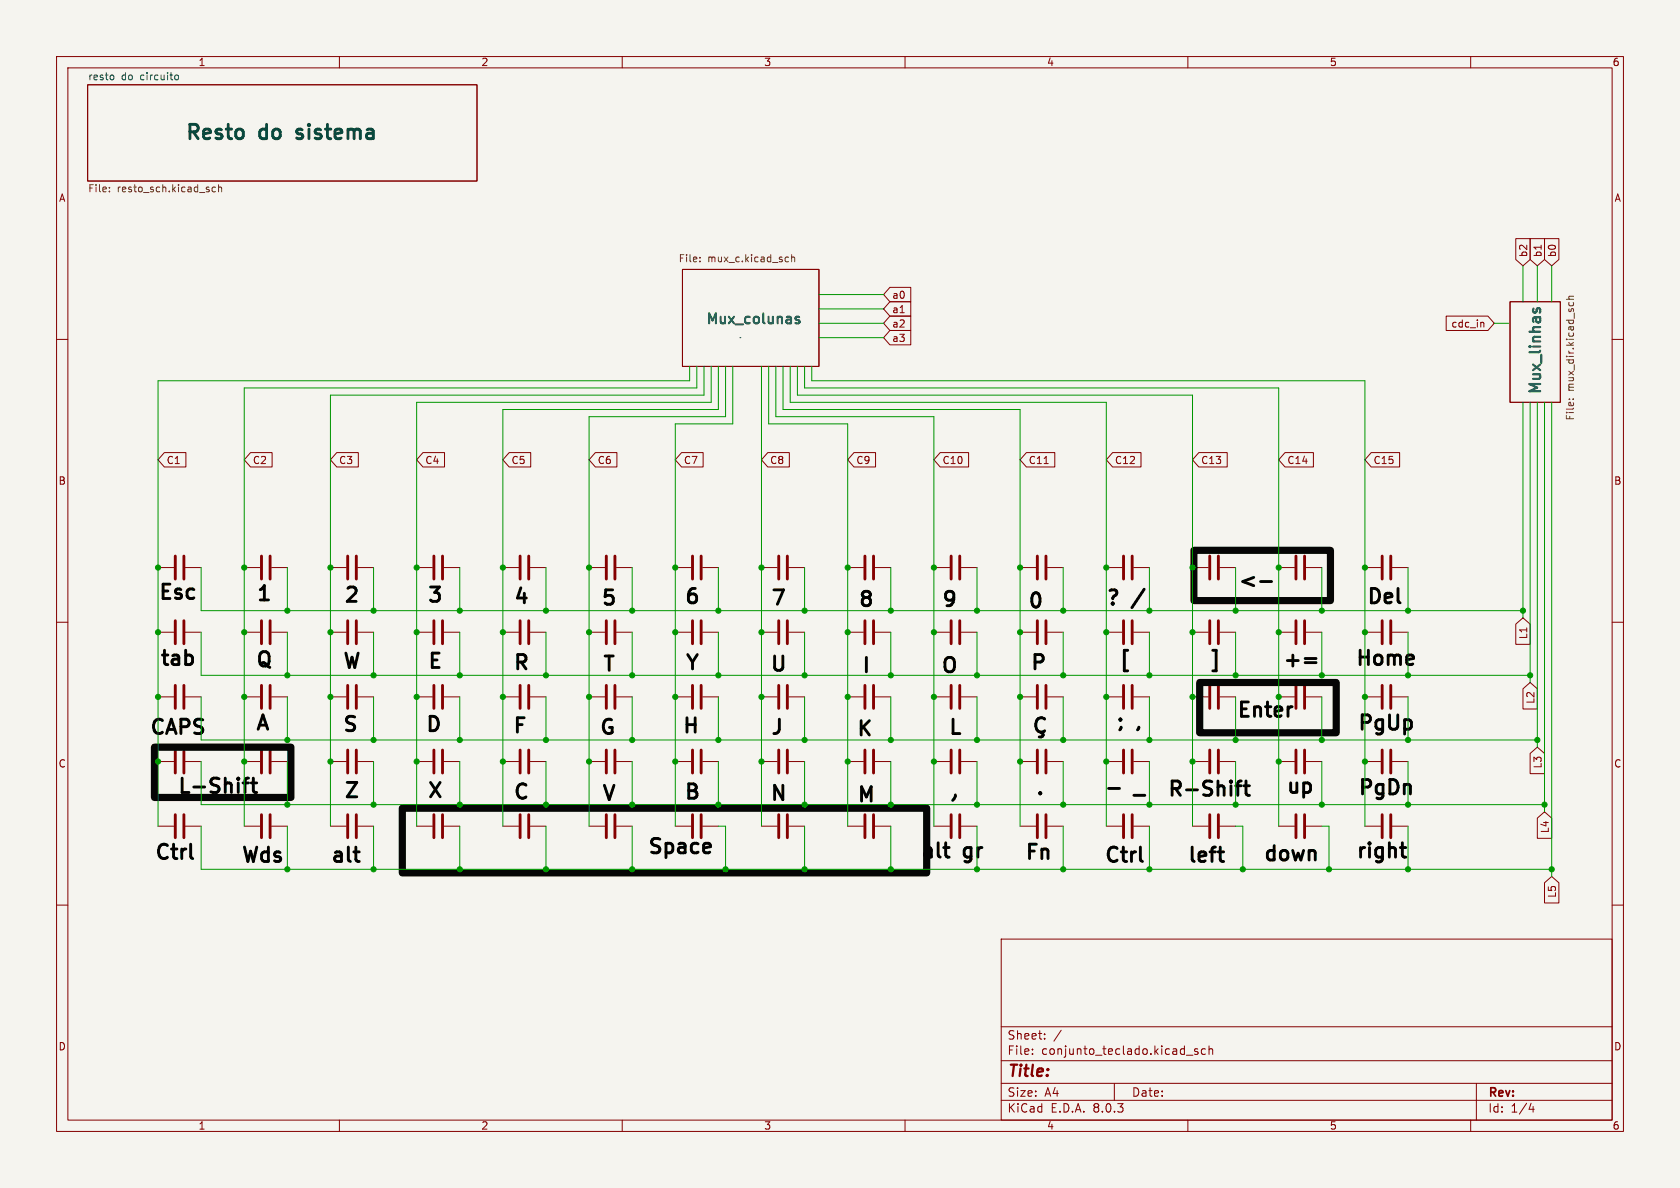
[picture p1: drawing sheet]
<svg xmlns="http://www.w3.org/2000/svg" width="297mm" height="210mm" viewBox="0 0 297 210" stroke-linecap="round" stroke-linejoin="round" font-family="sans-serif">
<path d="M0 0h297v210h-297z" fill="#f5f4ef" stroke="#f5f4ef" stroke-width=".18"/>
<g fill="none" stroke="#840000" stroke-width=".18">
<path d="M10 10h277v190h-277zM12 12h273v186h-273zM15.5 15h68.8v17h-68.8zM60 10v2M110 10v2M160 10v2M210 10v2M260 10v2M10 60h2M120.6 47.6h24.2v17.2h-24.2zM157.3 55.9h3.7v2.5h-3.7l-1.1-1.2zM157.3 58.4h3.7v2.6h-3.7l-1.1-1.3z"/>
<path d="M157.3 50.8h3.7v2.5h-3.7l-1.1-1.2zM157.3 53.3h3.7v2.6h-3.7l-1.1-1.3zM255.7 55.9h7.3l1.2 1.3-1.2 1.2h-7.3zM262 57l.3 .2v.6M267 53.3h8.8v17.8h-8.8zM268 42.2h2.5v3.7l-1.3 1.1-1.2-1.1zM270.5 42.2h2.5v3.7l-1.2 1.1-1.3-1.1zM273 42.2h2.6v3.7l-1.3 1.1-1.3-1.1zM285 60h2M29.1 80h3.8v2.6h-3.8l-1.2-1.3zM44.3 80h3.8v2.6h-3.8l-1.1-1.3zM59.5 80h3.8v2.6h-3.8l-1.1-1.3z"/>
<path d="M74.8 80h3.8v2.6h-3.8l-1.1-1.3zM90 80h3.8v2.6h-3.8l-1.1-1.3zM105.3 80h3.8v2.6h-3.8l-1.2-1.3zM120.5 80h3.8v2.6h-3.8l-1.1-1.3zM135.7 80h3.8v2.6h-3.8l-1.1-1.3zM151 80h3.8v2.6h-3.8l-1.1-1.3zM166.2 80h5v2.6h-5l-1.1-1.3zM181.5 80h5v2.6h-5l-1.2-1.3zM184.6 82h.7M196.7 80h5v2.6h-5l-1.1-1.3zM211.9 80h5.1v2.6h-5.1l-1.1-1.3zM227.2 80h5v2.6h-5l-1.1-1.3z"/>
<path d="M242.4 80h5v2.6h-5l-1.1-1.3zM10 110h2M27.9 111.8h2.8M27.9 100.3h2.8M32.8 111.8h2.8M32.8 100.3h2.8M43.2 111.8h2.8M43.2 100.3h2.8M48 111.8h2.8M48 100.3h2.8M58.4 111.8h2.8M58.4 100.3h2.8"/>
<path d="M63.2 111.8h2.8M63.2 100.3h2.8M73.7 111.8h2.8M73.7 100.3h2.8M78.5 111.8h2.8M78.5 100.3h2.8M88.9 111.8h2.8M88.9 100.3h2.8M93.7 111.8h2.8M93.7 100.3h2.8M104.1 111.8h2.8M104.1 100.3h2.8"/>
<path d="M109 111.8h2.8M109 100.3h2.8M119.4 111.8h2.8M119.4 100.3h2.8M124.2 111.8h2.8M124.2 100.3h2.8M134.6 111.8h2.8M134.6 100.3h2.8M139.4 111.8h2.8M139.4 100.3h2.8M149.9 111.8h2.8M149.9 100.3h2.8"/>
<path d="M154.7 111.8h2.8M154.7 100.3h2.8M165.1 111.8h2.8M165.1 100.3h2.8M169.9 111.8h2.8M169.9 100.3h2.8M180.3 111.8h2.8M180.3 100.3h2.8M185.2 111.8h2.8M185.2 100.3h2.8M195.6 111.8h2.8M195.6 100.3h2.8"/>
<path d="M200.4 111.8h2.8M200.4 100.3h2.8M210.8 111.8h2.8M210.8 100.3h2.8M215.6 111.8h2.8M215.6 100.3h2.8M226.1 111.8h2.8M226.1 100.3h2.8M230.9 111.8h2.8M230.9 100.3h2.8M241.3 111.8h2.8M241.3 100.3h2.8"/>
<path d="M246.1 111.8h2.8M246.1 100.3h2.8M268 110.3l1.2-1.1 1.3 1.1v3.6h-2.5zM285 110h2M27.9 123.2h2.8M27.9 134.6h2.8M32.8 123.2h2.8M32.8 134.6h2.8M43.2 123.2h2.8M43.2 134.6h2.8M48 123.2h2.8M48 134.6h2.8"/>
<path d="M58.4 123.2h2.8M58.4 134.6h2.8M63.2 123.2h2.8M63.2 134.6h2.8M73.7 123.2h2.8M73.7 134.6h2.8M78.5 123.2h2.8M78.5 134.6h2.8M88.9 123.2h2.8M88.9 134.6h2.8M93.7 123.2h2.8M93.7 134.6h2.8"/>
<path d="M104.1 123.2h2.8M104.1 134.6h2.8M109 123.2h2.8M109 134.6h2.8M119.4 123.2h2.8M119.4 134.6h2.8M124.2 123.2h2.8M124.2 134.6h2.8M134.6 123.2h2.8M134.6 134.6h2.8M139.4 123.2h2.8M139.4 134.6h2.8"/>
<path d="M149.9 123.2h2.8M149.9 134.6h2.8M154.7 123.2h2.8M154.7 134.6h2.8M165.1 123.2h2.8M165.1 134.6h2.8M169.9 123.2h2.8M169.9 134.6h2.8M180.3 123.2h2.8M180.3 134.6h2.8M185.2 123.2h2.8M185.2 134.6h2.8"/>
<path d="M195.6 123.2h2.8M195.6 134.6h2.8M200.4 123.2h2.8M200.4 134.6h2.8M210.8 123.2h2.8M210.8 134.6h2.8M215.6 123.2h2.8M215.6 134.6h2.8M226.1 123.2h2.8M226.1 134.6h2.8M230.9 123.2h2.8M230.9 134.6h2.8"/>
<path d="M241.3 123.2h2.8M241.3 134.6h2.8M246.1 123.2h2.8M246.1 134.6h2.8M269.2 121.8l1.3-1.1 1.3 1.1v3.5h-2.6zM270.5 133.2l1.3-1.1 1.2 1.1v3.6h-2.5zM10 160h2M27.9 146.1h2.8M32.8 146.1h2.8M43.2 146.1h2.8M48 146.1h2.8M58.4 146.1h2.8"/>
<path d="M63.2 146.1h2.8M73.7 146.1h2.8M78.5 146.1h2.8M88.9 146.1h2.8M93.7 146.1h2.8M104.1 146.1h2.8M109 146.1h2.8M119.4 146.1h2.8M124.2 146.1h2.8M134.6 146.1h2.8M139.4 146.1h2.8M149.9 146.1h2.8"/>
<path d="M154.7 146.1h2.8M165.1 146.1h2.8M169.9 146.1h2.8M180.3 146.1h2.8M185.2 146.1h2.8M195.6 146.1h2.8M200.4 146.1h2.8M210.8 146.1h2.8M215.6 146.1h2.8M226.1 146.1h2.8M230.9 146.1h2.8M241.3 146.1h2.8"/>
<path d="M246.1 146.1h2.8M271.8 144.6l1.2-1.1 1.3 1.1v3.6h-2.5zM273 156.1l1.3-1.2 1.3 1.2v3.5h-2.6zM285 160h2M177 166h108v32h-108zM60 198v2M110 198v2M160 198v2M177 194.5h108M177 191.5h108M177 187.5h108M177 181.5h108"/>
<path d="M182.5 186.3v.1M182.5 185.5v.1M184.7 183.6v.1M184.7 182.8v.1M187.6 182.1l-1.3 2M197 191.5v3M209.7 186.5h1.2M210 198v2M211.7 185.5l-.3-.1-.2 .2v.2l.5 .2v.3h-.5M213.1 185.5l-.4-.1-.3 .3v.4l.1 .2h.6M213.7 185.5l.3-.1 .3 .1 .1 .9M213.7 184.9v1.5"/>
<path d="M260 198v2M261 191.5v6.5M270.7 195l-.4 1.1h.9M271 195.6v1"/>
</g>
<path d="M271.1 54.6l-.1 .4M271.7 55v-.4l.3-.1 .3 .2v.4" fill="none" stroke="#006464" stroke-width=".38"/>
<g fill="none" stroke="#725600" stroke-width=".18">
<path d="M19.3 33.8v.1M19.3 33.1v.1M38.1 33.1h-.4l-.2 .2 .1 .6h.5M38.6 33.2l.2-.1h.3l.1 .8M38.6 32.6v1.3M123.7 46.2v.1M123.7 45.5v.1M139 45.4l.4 .1M139.4 46.2l-.4 .1M139.9 45.6l.2-.2 .3 .1 .1 .8M139.9 45v1.3M276.9 52.9h1.3"/>
<path d="M277.4 53.5l-.1 .3 .3 .3M278.1 53.5l.1 .3-.3 .3M278.2 52.4h-.8l-.1 .3 .2 .2M277.4 70.6h.1M278.1 70.6h.1"/>
</g>
<path d="M19.9 13.3l.2 .2v.4l-.2 .2M31 13.3h.3l.3 .2-.2 .6h-.4" fill="none" stroke="#006464" stroke-width=".18"/>
<path d="M141.1 56.6l.3 .2-.3 .4M141.1 56l.2 .1" fill="none" stroke="#006464" stroke-width=".36"/>
<g fill="none" stroke="#840000" stroke-width=".51">
<path d="M31 98.3v4.1M32.5 98.3v4.1M46.2 98.3v4.1M47.8 98.3v4.1M61.5 98.3v4.1M63 98.3v4.1M76.7 98.3v4.1M78.2 98.3v4.1M91.9 98.3v4.1M93.5 98.3v4.1M107.2 98.3v4.1M108.7 98.3v4.1"/>
<path d="M122.4 98.3v4.1M124 98.3v4.1M137.7 98.3v4.1M139.2 98.3v4.1M152.9 98.3v4.1M154.4 98.3v4.1M168.1 98.3v4.1M169.7 98.3v4.1M183.4 98.3v4.1M184.9 98.3v4.1M198.6 98.3v4.1M200.2 98.3v4.1"/>
<path d="M213.9 98.3v4.1M215.4 98.3v4.1M229.1 98.3v4.1M230.6 98.3v4.1M244.3 98.3v4.1M245.9 98.3v4.1M31 109.7v4.1M32.5 109.7v4.1M46.2 109.7v4.1M47.8 109.7v4.1M61.5 109.7v4.1M63 109.7v4.1"/>
<path d="M76.7 109.7v4.1M78.2 109.7v4.1M91.9 109.7v4.1M93.5 109.7v4.1M107.2 109.7v4.1M108.7 109.7v4.1M122.4 109.7v4.1M124 109.7v4.1M137.7 109.7v4.1M139.2 109.7v4.1M152.9 109.7v4.1M154.4 109.7v4.1"/>
<path d="M168.1 109.7v4.1M169.7 109.7v4.1M183.4 109.7v4.1M184.9 109.7v4.1M198.6 109.7v4.1M200.2 109.7v4.1M213.9 109.7v4.1M215.4 109.7v4.1M229.1 109.7v4.1M230.6 109.7v4.1M244.3 109.7v4.1M245.9 109.7v4.1"/>
<path d="M31 121.2v4M31 132.6v4.1M32.5 121.2v4M32.5 132.6v4.1M46.2 121.2v4M46.2 132.6v4.1M47.8 121.2v4M47.8 132.6v4.1M61.5 121.2v4M61.5 132.6v4.1M63 121.2v4M63 132.6v4.1"/>
<path d="M76.7 121.2v4M76.7 132.6v4.1M78.2 121.2v4M78.2 132.6v4.1M91.9 121.2v4M91.9 132.6v4.1M93.5 121.2v4M93.5 132.6v4.1M107.2 121.2v4M107.2 132.6v4.1M108.7 121.2v4M108.7 132.6v4.1"/>
<path d="M122.4 121.2v4M122.4 132.6v4.1M124 121.2v4M124 132.6v4.1M137.7 121.2v4M137.7 132.6v4.1M139.2 121.2v4M139.2 132.6v4.1M152.9 121.2v4M152.9 132.6v4.1M154.4 121.2v4M154.4 132.6v4.1"/>
<path d="M168.1 121.2v4M168.1 132.6v4.1M169.7 121.2v4M169.7 132.6v4.1M183.4 121.2v4M183.4 132.6v4.1M184.9 121.2v4M184.9 132.6v4.1M198.6 121.2v4M198.6 132.6v4.1M200.2 121.2v4M200.2 132.6v4.1"/>
<path d="M213.9 121.2v4M213.9 132.6v4.1M215.4 121.2v4M215.4 132.6v4.1M229.1 121.2v4M229.1 132.6v4.1M230.6 121.2v4M230.6 132.6v4.1M244.3 121.2v4M244.3 132.6v4.1M245.9 121.2v4M245.9 132.6v4.1"/>
<path d="M31 144v4.1M32.5 144v4.1M46.2 144v4.1M47.8 144v4.1M61.5 144v4.1M63 144v4.1M76.7 144v4.1M78.2 144v4.1M91.9 144v4.1M93.5 144v4.1M107.2 144v4.1M108.7 144v4.1"/>
<path d="M122.4 144v4.1M124 144v4.1M137.7 144v4.1M139.2 144v4.1M152.9 144v4.1M154.4 144v4.1M168.1 144v4.1M169.7 144v4.1M183.4 144v4.1M184.9 144v4.1M198.6 144v4.1M200.2 144v4.1"/>
<path d="M213.9 144v4.1M215.4 144v4.1M229.1 144v4.1M230.6 144v4.1M244.3 144v4.1M245.9 144v4.1"/>
</g>
<g fill="none" stroke="#000" stroke-width=".51">
<path d="M222.9 102.8h1.9M230.7 116.4h2M230.7 117.1h2M43 138.4h.9M43.9 137.6l-.5 .1-.1 .2M44.4 138.4h1M44.8 137.6v2.1l.1 .3 .5 .1M184.1 129.5l.3 .4-.1 .2-.6 .2M184.7 127.1a.95 .95 0 0 0-1.1-.1 .95 .95 0 0 0-.5 1 1.08 1.08 0 0 0 .3 1.1 1.08 1.08 0 0 0 1.2 .2l.1-.1M196 139.4h1.9M218.5 138.9h.9M219.4 138.1l-.5 .1-.1 .2"/>
<path d="M219.9 138.9h1M220.3 138.1v2.1l.1 .3 .5 .1M62.5 150.6h1M63.3 152.3h.2M166.8 149.8h1M167.6 151.5h.2M215.4 150.6h.9M216.1 152.3h.2M247.6 149.8h.9M248.3 151.5h.2"/>
</g>
<path d="M211.1 97.3h24.1v8.9h-24.1zM27.3 132.1h24.1v8.9h-24.1zM212.1 120.7h24.1v8.8h-24.1zM71.1 142.9h92.7v11.4h-92.7z" fill="none" stroke="#050505" stroke-width="1.3"/>
<path d="M130.8 59.7h.1" fill="none" stroke="#0000c2" stroke-width=".18"/>
<g fill="none" stroke="#009600" stroke-width=".18">
<path d="M144.8 57.2h11.4M144.8 54.6h11.4M144.8 59.7h11.4M144.8 52.1h11.4M264.2 57.2h2.5M269.2 47v6.3M271.8 47v6.3M274.3 47v6.3M121.9 64.8v2.5h-94v78.8M123.2 64.8v3.8h-80v77.5M124.5 64.8v5.1h-66.1v76.2M125.7 64.8v6.3h-52v75"/>
<path d="M127 64.8v7.6h-38.1v73.7M128.3 64.8v8.9h-24.2v72.4M129.5 64.8v10.1h-10.1v71.2M134.6 64.8v81.3M135.9 64.8v10.1h14v71.2M137.2 64.8v8.9h27.9v72.4M138.4 64.8v7.6h41.9v73.7M139.7 64.8v6.3h55.9v75M141 64.8v5.1h69.8v76.2M142.2 64.8v3.8h83.9v77.5M143.5 64.8v2.5h97.8v78.8M269.2 71.1v38.1"/>
<path d="M270.5 71.1v49.6M271.8 71.1v61M273 71.1v72.4M274.3 71.1v83.8M35.6 100.3v7.7h233.6M35.6 111.8v7.6h234.9M50.8 100.3v7.7M50.8 111.8v7.6M66 100.3v7.7M66 111.8v7.6M81.3 100.3v7.7M81.3 111.8v7.6"/>
<path d="M96.5 100.3v7.7M96.5 111.8v7.6M111.8 100.3v7.7M111.8 111.8v7.6M127 100.3v7.7M127 111.8v7.6M142.2 100.3v7.7M142.2 111.8v7.6M157.5 100.3v7.7M157.5 111.8v7.6M172.7 100.3v7.7M172.7 111.8v7.6"/>
<path d="M188 100.3v7.7M188 111.8v7.6M203.2 100.3v7.7M203.2 111.8v7.6M218.4 100.3v7.7M218.4 111.8v7.6M233.7 100.3v7.7M233.7 111.8v7.6M248.9 100.3v7.7M248.9 111.8v7.6M35.6 123.2v7.6h236.2M35.6 134.6v7.6h237.4"/>
<path d="M50.8 123.2v7.6M50.8 134.6v7.6M66 123.2v7.6M66 134.6v7.6M81.3 123.2v7.6M81.3 134.6v7.6M96.5 123.2v7.6M96.5 134.6v7.6M111.8 123.2v7.6M111.8 134.6v7.6M127 123.2v7.6M127 134.6v7.6"/>
<path d="M142.2 123.2v7.6M142.2 134.6v7.6M157.5 123.2v7.6M157.5 134.6v7.6M172.7 123.2v7.6M172.7 134.6v7.6M188 123.2v7.6M188 134.6v7.6M203.2 123.2v7.6M203.2 134.6v7.6M218.4 123.2v7.6M218.4 134.6v7.6"/>
<path d="M233.7 123.2v7.6M233.7 134.6v7.6M248.9 123.2v7.6M248.9 134.6v7.6M35.6 146.1v7.6h238.7M50.8 146.1v7.6M66 146.1v7.6M81.3 146.1v7.6M96.5 146.1v7.6M111.8 146.1v7.6M127 146.1h1.3v7.6M142.2 146.1v7.6"/>
<path d="M157.5 146.1v7.6M172.7 146.1v7.6M188 146.1v7.6M203.2 146.1v7.6M218.4 146.1h1.3v7.6M233.7 146.1h1.2v7.6M248.9 146.1v7.6"/>
</g>
<g fill="#009600" stroke="#009600" stroke-width=".18">
<circle cx="58.4" cy="100.3" r=".46"/>
<circle cx="58.4" cy="111.8" r=".46"/>
<circle cx="50.8" cy="108" r=".46"/>
<circle cx="27.9" cy="123.2" r=".46"/>
<circle cx="27.9" cy="111.8" r=".46"/>
<circle cx="43.2" cy="111.8" r=".46"/>
<circle cx="66" cy="108" r=".46"/>
<circle cx="81.3" cy="108" r=".46"/>
<circle cx="27.9" cy="100.3" r=".46"/>
<circle cx="73.7" cy="100.3" r=".46"/>
<circle cx="43.2" cy="100.3" r=".46"/>
<circle cx="73.7" cy="111.8" r=".46"/>
<circle cx="88.9" cy="123.2" r=".46"/>
<circle cx="81.3" cy="119.4" r=".46"/>
<circle cx="73.7" cy="123.2" r=".46"/>
<circle cx="88.9" cy="111.8" r=".46"/>
<circle cx="96.5" cy="119.4" r=".46"/>
<circle cx="66" cy="119.4" r=".46"/>
<circle cx="50.8" cy="130.8" r=".46"/>
<circle cx="58.4" cy="134.6" r=".46"/>
<circle cx="43.2" cy="123.2" r=".46"/>
<circle cx="50.8" cy="119.4" r=".46"/>
<circle cx="50.8" cy="142.2" r=".46"/>
<circle cx="50.8" cy="153.7" r=".46"/>
<circle cx="43.2" cy="134.6" r=".46"/>
<circle cx="27.9" cy="134.6" r=".46"/>
<circle cx="58.4" cy="123.2" r=".46"/>
<circle cx="88.9" cy="100.3" r=".46"/>
<circle cx="96.5" cy="108" r=".46"/>
<circle cx="104.1" cy="111.8" r=".46"/>
<circle cx="104.1" cy="123.2" r=".46"/>
<circle cx="96.5" cy="130.8" r=".46"/>
<circle cx="104.1" cy="100.3" r=".46"/>
<circle cx="233.7" cy="130.8" r=".46"/>
<circle cx="241.3" cy="134.6" r=".46"/>
<circle cx="233.7" cy="142.2" r=".46"/>
<circle cx="271.8" cy="130.8" r=".46"/>
<circle cx="273" cy="142.2" r=".46"/>
<circle cx="248.9" cy="153.7" r=".46"/>
<circle cx="274.3" cy="153.7" r=".46"/>
<circle cx="157.5" cy="142.2" r=".46"/>
<circle cx="165.1" cy="134.6" r=".46"/>
<circle cx="157.5" cy="153.7" r=".46"/>
<circle cx="157.5" cy="130.8" r=".46"/>
<circle cx="165.1" cy="123.2" r=".46"/>
<circle cx="157.5" cy="119.4" r=".46"/>
<circle cx="233.7" cy="119.4" r=".46"/>
<circle cx="241.3" cy="123.2" r=".46"/>
<circle cx="248.9" cy="119.4" r=".46"/>
<circle cx="248.9" cy="108" r=".46"/>
<circle cx="210.8" cy="100.3" r=".46"/>
<circle cx="226.1" cy="100.3" r=".46"/>
<circle cx="218.4" cy="108" r=".46"/>
<circle cx="203.2" cy="108" r=".46"/>
<circle cx="210.8" cy="111.8" r=".46"/>
<circle cx="226.1" cy="111.8" r=".46"/>
<circle cx="269.2" cy="108" r=".46"/>
<circle cx="270.5" cy="119.4" r=".46"/>
<circle cx="203.2" cy="119.4" r=".46"/>
<circle cx="195.6" cy="123.2" r=".46"/>
<circle cx="180.3" cy="111.8" r=".46"/>
<circle cx="180.3" cy="123.2" r=".46"/>
<circle cx="172.7" cy="119.4" r=".46"/>
<circle cx="188" cy="119.4" r=".46"/>
<circle cx="195.6" cy="100.3" r=".46"/>
<circle cx="195.6" cy="111.8" r=".46"/>
<circle cx="226.1" cy="134.6" r=".46"/>
<circle cx="218.4" cy="130.8" r=".46"/>
<circle cx="210.8" cy="134.6" r=".46"/>
<circle cx="234.9" cy="153.7" r=".46"/>
<circle cx="219.7" cy="153.7" r=".46"/>
<circle cx="210.8" cy="123.2" r=".46"/>
<circle cx="203.2" cy="153.7" r=".46"/>
<circle cx="218.4" cy="142.2" r=".46"/>
<circle cx="218.4" cy="119.4" r=".46"/>
<circle cx="226.1" cy="123.2" r=".46"/>
<circle cx="195.6" cy="134.6" r=".46"/>
<circle cx="188" cy="130.8" r=".46"/>
<circle cx="203.2" cy="130.8" r=".46"/>
<circle cx="172.7" cy="130.8" r=".46"/>
<circle cx="172.7" cy="142.2" r=".46"/>
<circle cx="180.3" cy="134.6" r=".46"/>
<circle cx="188" cy="142.2" r=".46"/>
<circle cx="188" cy="153.7" r=".46"/>
<circle cx="165.1" cy="111.8" r=".46"/>
<circle cx="172.7" cy="108" r=".46"/>
<circle cx="165.1" cy="100.3" r=".46"/>
<circle cx="180.3" cy="100.3" r=".46"/>
<circle cx="157.5" cy="108" r=".46"/>
<circle cx="188" cy="108" r=".46"/>
<circle cx="241.3" cy="100.3" r=".46"/>
<circle cx="233.7" cy="108" r=".46"/>
<circle cx="241.3" cy="111.8" r=".46"/>
<circle cx="128.3" cy="153.7" r=".46"/>
<circle cx="142.2" cy="153.7" r=".46"/>
<circle cx="111.8" cy="142.2" r=".46"/>
<circle cx="119.4" cy="134.6" r=".46"/>
<circle cx="111.8" cy="130.8" r=".46"/>
<circle cx="149.9" cy="134.6" r=".46"/>
<circle cx="134.6" cy="134.6" r=".46"/>
<circle cx="142.2" cy="142.2" r=".46"/>
<circle cx="127" cy="142.2" r=".46"/>
<circle cx="111.8" cy="153.7" r=".46"/>
<circle cx="134.6" cy="123.2" r=".46"/>
<circle cx="127" cy="119.4" r=".46"/>
<circle cx="142.2" cy="119.4" r=".46"/>
<circle cx="127" cy="130.8" r=".46"/>
<circle cx="142.2" cy="108" r=".46"/>
<circle cx="149.9" cy="100.3" r=".46"/>
<circle cx="149.9" cy="111.8" r=".46"/>
<circle cx="127" cy="108" r=".46"/>
<circle cx="119.4" cy="100.3" r=".46"/>
<circle cx="134.6" cy="100.3" r=".46"/>
<circle cx="134.6" cy="111.8" r=".46"/>
<circle cx="88.9" cy="134.6" r=".46"/>
<circle cx="81.3" cy="130.8" r=".46"/>
<circle cx="73.7" cy="134.6" r=".46"/>
<circle cx="66" cy="142.2" r=".46"/>
<circle cx="66" cy="130.8" r=".46"/>
<circle cx="96.5" cy="142.2" r=".46"/>
<circle cx="104.1" cy="134.6" r=".46"/>
<circle cx="81.3" cy="142.2" r=".46"/>
<circle cx="81.3" cy="153.7" r=".46"/>
<circle cx="66" cy="153.7" r=".46"/>
<circle cx="96.5" cy="153.7" r=".46"/>
<circle cx="142.2" cy="130.8" r=".46"/>
<circle cx="149.9" cy="123.2" r=".46"/>
<circle cx="119.4" cy="123.2" r=".46"/>
<circle cx="111.8" cy="119.4" r=".46"/>
<circle cx="119.4" cy="111.8" r=".46"/>
<circle cx="111.8" cy="108" r=".46"/>
</g>
<text font-size="7.1" x="167.2" y="141.7">,</text>
<g font-size="3.5" fill="#004848">
<text x="32.5" y="25.4">Resto</text>
<text x="45.9" y="25.4">do</text>
<text x="53.5" y="25.4">sistema</text>
</g>
<g font-size="3.5">
<text x="27.7" y="106.7">Esc</text>
<text x="45" y="106.9">1</text>
<text x="60.5" y="107.2">2</text>
<text x="75.2" y="107.2">3</text>
<text x="90.5" y="107.4">4</text>
<text x="106" y="107.7">5</text>
<text x="120.7" y="107.4">6</text>
<text x="136" y="107.7">7</text>
<text x="151.4" y="108">8</text>
<text x="166.2" y="108">9</text>
<text x="195.2" y="107.7">?</text>
<text x="200.4" y="107.7">/</text>
<text x="218.6" y="104.7">&lt;-</text>
<text x="241.3" y="107.4">Del</text>
<text x="181.4" y="108.2">0</text>
<text x="28" y="118.4">tab</text>
<text x="44.9" y="118.6">Q</text>
<text x="60.3" y="118.9">W</text>
<text x="75.3" y="118.9">E</text>
<text x="90.4" y="119.1">R</text>
<text x="106.2" y="119.4">T</text>
<text x="120.8" y="119.1">Y</text>
<text x="135.8" y="119.4">U</text>
<text x="152" y="119.6">I</text>
<text x="166.1" y="119.6">O</text>
<text x="181.9" y="119.1">P</text>
<text x="197.5" y="118.6">[</text>
<text x="213.5" y="118.6">]</text>
<text x="226.5" y="118.6">+=</text>
<text x="239.3" y="118.4">Home</text>
<text x="26.1" y="130.6">CAPS</text>
<text x="44.9" y="129.8">A</text>
<text x="60.3" y="130.1">S</text>
<text x="74.9" y="130.1">D</text>
<text x="90.4" y="130.3">F</text>
<text x="105.7" y="130.6">G</text>
<text x="120.3" y="130.3">H</text>
<text x="135.9" y="130.6">J</text>
<text x="151.1" y="130.8">K</text>
<text x="167.4" y="130.6">L</text>
<text x="197" y="129.5">;</text>
<text x="201.1" y="129.5">,</text>
<text x="218.4" y="127.5">Enter</text>
<text x="31.1" y="141">L-Shift</text>
<text x="60.5" y="141.7">Z</text>
<text x="75.2" y="141.7">X</text>
<text x="90.4" y="142">C</text>
<text x="106.1" y="142.2">V</text>
<text x="120.6" y="142">B</text>
<text x="135.8" y="142.2">N</text>
<text x="151.2" y="142.5">M</text>
<text x="182.8" y="141.2">.</text>
<text x="206.1" y="141.5">R-Shift</text>
<text x="227.1" y="141">up</text>
<text x="27" y="152.7">Ctrl</text>
<text x="42.3" y="153.2">Wds</text>
<text x="58.2" y="153.2">alt</text>
<text x="114.2" y="151.6">Space</text>
<text x="162.5" y="152.4">alt</text>
<text x="180.9" y="152.7">Fn</text>
<text x="194.9" y="153.2">Ctrl</text>
<text x="209.6" y="153.2">left</text>
<text x="223.1" y="152.9">down</text>
<text x="239.4" y="152.4">right</text>
</g>
<g font-size="3.5" fill="#009600">
<text x="239.7" y="129.8">PgUp</text>
<text x="201" y="141.2">_</text>
<text x="239.8" y="141.2">PgDn</text>
<text x="170.5" y="152.4">gr</text>
</g>
<text font-size="2.8" fill="#840000" x="178" y="190.9">Title:</text>
<text font-size="2.7" fill="#006464" x="272.5" y="70.1" transform="rotate(-90 272.5 70.1)">Mux_linhas</text>
<text font-size="2.5" fill="#006464" x="124.7" y="57.4">Mux_colunas</text>
<g font-size="2.1" fill="#840000">
<text x="178" y="184">Sheet:</text>
<text x="178" y="186.7">File:</text>
<text x="184.1" y="186.7">conjunto_teclado.kicad_sch</text>
<text x="178" y="196.9">KiCad</text>
<text x="178" y="194.1">Size:</text>
<text x="184.7" y="194.1">A4</text>
<text x="185.7" y="196.9">E.D.A.</text>
<text x="193.3" y="196.9">8.0.3</text>
<text x="200" y="194.1">Date:</text>
<text x="263" y="194.3">Rev:</text>
<text x="263" y="196.9">Id:</text>
<text x="267.1" y="196.9">1/4</text>
</g>
<g font-size="1.8" fill="#840000">
<text x="35" y="11.9">1</text>
<text x="85" y="11.9">2</text>
<text x="135" y="11.9">3</text>
<text x="185" y="11.9">4</text>
<text x="235" y="11.9">5</text>
<text x="285" y="11.9">6</text>
<text x="10.3" y="35.9">A</text>
<text x="285.3" y="35.9">A</text>
<text x="270.2" y="45.6" transform="rotate(-90 270.2 45.6)">b2</text>
<text x="272.7" y="45.6" transform="rotate(-90 272.7 45.6)">b1</text>
<text x="275.3" y="45.6" transform="rotate(-90 275.3 45.6)">b0</text>
<text x="157.6" y="53">a0</text>
<text x="157.6" y="58.1">a2</text>
<text x="157.6" y="55.6">a1</text>
<text x="256.5" y="58.1">cdc_in</text>
<text x="157.6" y="60.6">a3</text>
<text x="29.4" y="82.2">C1</text>
<text x="44.6" y="82.2">C2</text>
<text x="59.8" y="82.2">C3</text>
<text x="75.1" y="82.2">C4</text>
<text x="90.3" y="82.2">C5</text>
<text x="105.6" y="82.2">C6</text>
<text x="120.8" y="82.2">C7</text>
<text x="136" y="82.2">C8</text>
<text x="151.3" y="82.2">C9</text>
<text x="166.5" y="82.2">C10</text>
<text x="181.8" y="82.2">C11</text>
<text x="197" y="82.2">C12</text>
<text x="212.2" y="82.2">C13</text>
<text x="227.5" y="82.2">C14</text>
<text x="242.7" y="82.2">C15</text>
<text x="10.3" y="85.9">B</text>
<text x="285.3" y="85.9">B</text>
<text x="270.2" y="113.1" transform="rotate(-90 270.2 113.1)">L1</text>
<text x="271.5" y="124.5" transform="rotate(-90 271.5 124.5)">L2</text>
<text x="10.3" y="135.9">C</text>
<text x="272.7" y="135.9" transform="rotate(-90 272.7 135.9)">L3</text>
<text x="285.3" y="135.9">C</text>
<text x="274" y="147.4" transform="rotate(-90 274 147.4)">L4</text>
<text x="275.3" y="158.8" transform="rotate(-90 275.3 158.8)">L5</text>
<text x="10.3" y="185.9">D</text>
<text x="285.3" y="185.9">D</text>
<text x="35" y="199.9">1</text>
<text x="85" y="199.9">2</text>
<text x="135" y="199.9">3</text>
<text x="185" y="199.9">4</text>
<text x="235" y="199.9">5</text>
<text x="285" y="199.9">6</text>
</g>
<g font-size="1.8" fill="#006464">
<text x="15.5" y="14.3">resto</text>
<text x="21.4" y="14.3">do</text>
<text x="24.9" y="14.3">circuito</text>
</g>
<g font-size="1.8" fill="#725600">
<text x="15.5" y="34.3">File:</text>
<text x="20.7" y="34.3">resto_sch.kicad_sch</text>
<text x="119.9" y="46.7">File:</text>
<text x="125.1" y="46.7">mux_c.kicad_sch</text>
<text x="278.6" y="69.2" transform="rotate(-90 278.6 69.2)">mux_dir.kicad_sch</text>
<text x="278.6" y="74.4" transform="rotate(-90 278.6 74.4)">File:</text>
</g>
</svg>
